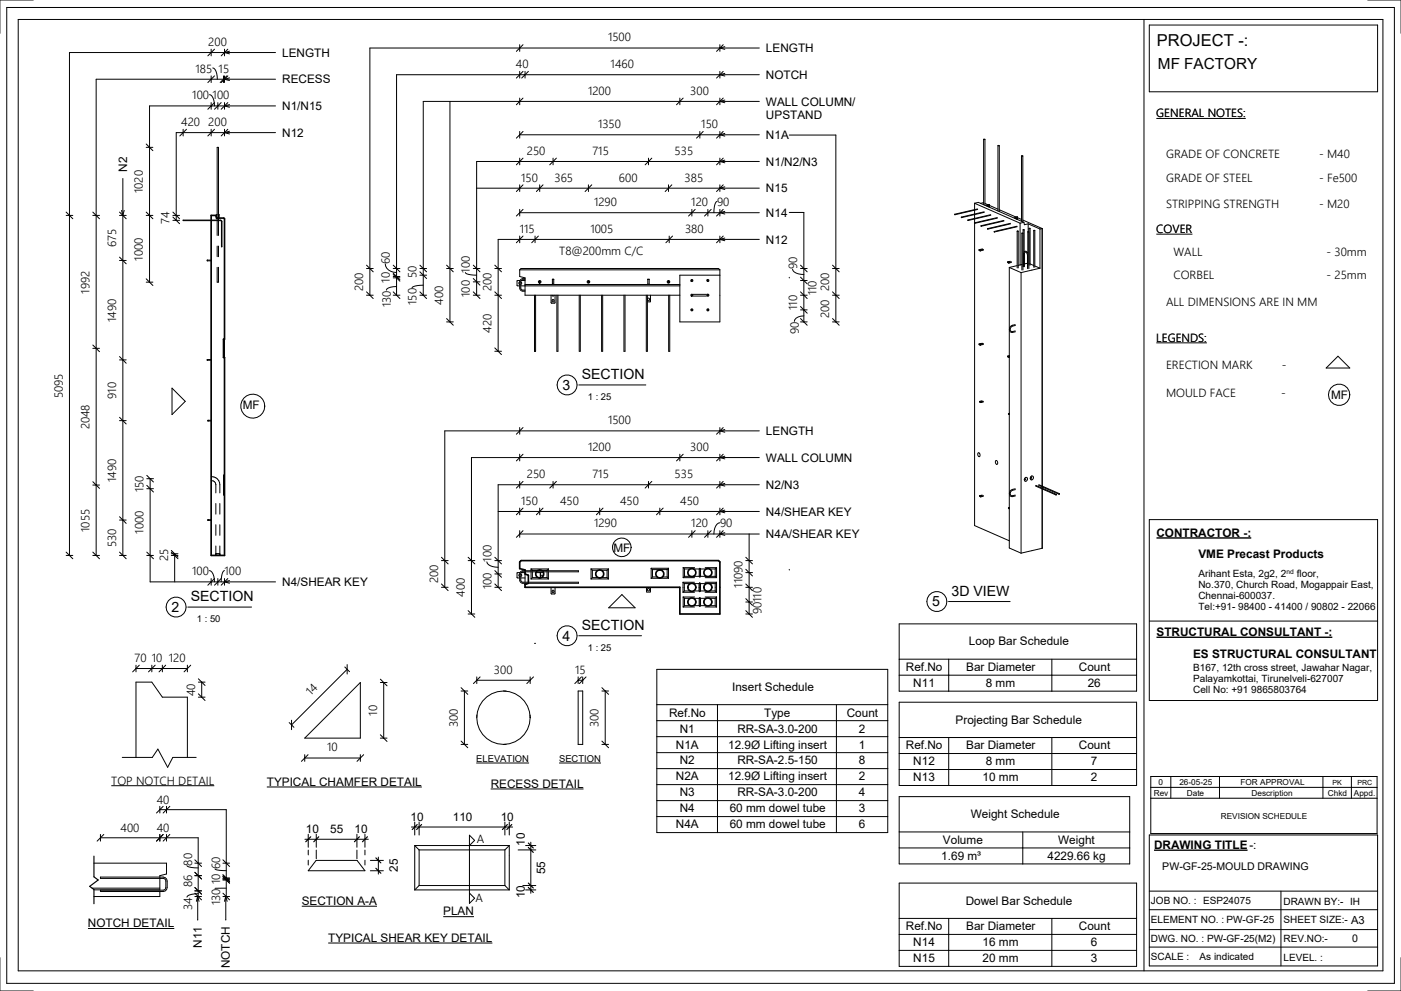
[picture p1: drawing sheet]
<svg xmlns="http://www.w3.org/2000/svg" width="420mm" height="297mm" viewBox="0 0 420 297" stroke-linecap="round" stroke-linejoin="round" font-family="sans-serif">
<g fill="none" stroke="#000" stroke-width=".3">
<path d="M2 2.2h416.1v292.6h-416.1zM5.5 5.8h409.2v285.3h-409.2zM10 0h-10v10M63.3 14.7v2.1M64.3 14.7l-2 2.1M67.3 14.7v2.1M68.3 14.7l-2 2.1M68.8 15.3l-1.5 .4 1.5 .5M82.6 15.7h-61.8v150.8M155.8 13.4v2M156.8 13.4l-2 2M215.8 13.4v2"/>
<path d="M216.8 13.4l-2 2M217.3 14l-1.5 .4 1.5 .4M227.7 14.4h-116.8v74.1M343 5.8v285.3M344.6 7.5h68.5v20h-68.5zM410.1 0h10v10M54.9 38.8v2M55.9 38.8l-2 2M62.8 28.4a3.1 3.1 0 0 1 1.5 3.4M63.3 22.8v2M63.3 30.8v2M63.3 38.8v2"/>
<path d="M63.8 20.4a3.2 3.2 0 0 1 1.4 3.4M64.3 38.8l-2 2M64.3 30.8l-2 2M64.3 22.8l-2 2M65.3 30.8v2M66.3 30.8l-2 2M67 22.8v2M67.3 22.8v2M67.3 30.8v2M67.3 38.8v2M68 22.8l-2 2M68.3 38.8l-2 2"/>
<path d="M68.3 30.8l-2 2M68.3 22.8l-2 2M68.8 39.4l-1.5 .4 1.5 .4M68.8 23.4l-1.5 .4 1.5 .4M68.8 31.4l-1.5 .4 1.5 .4M82.6 23.8h-53.8v142.7M82.6 31.8h-37.8v52.8M82.6 39.8h-29.8v26.3M134.9 30.4v66.1M155.8 21.4v2M155.8 29.4v2M155.8 39.4v2"/>
<path d="M156.8 29.4l-2 2M156.8 39.4l-2 2M156.8 21.4l-2 2M157.4 21.4v2M158.4 21.4l-2 2M203.8 29.4v2M204.8 29.4l-2 2M209.8 39.4v2M210.8 39.4l-2 2M215.8 21.4v2M215.8 29.4v2M215.8 39.4v2"/>
<path d="M216.8 29.4l-2 2M216.8 39.4l-2 2M216.8 21.4l-2 2M217.3 30l-1.5 .4 1.5 .4M217.3 22l-1.5 .4 1.5 .4M227.7 30.4h-100.8v58.1M227.7 22.4h-108.8v66.1M36.8 53.5v113M43.8 44.2h2M43.8 43.2l2 2M155.8 47.4v2M155.8 55.4v2"/>
<path d="M156.8 55.4l-2 2M156.8 47.4l-2 2M161.8 55.4v2M162.8 55.4l-2 2M165.8 47.4v2M166.8 47.4l-2 2M176.4 55.4v2M177.4 55.4l-2 2M194.4 47.4v2M195.4 47.4l-2 2M200.4 55.4v2M201.4 55.4l-2 2"/>
<path d="M215.8 47.4v2M215.8 55.4v2M216.8 55.4l-2 2M216.8 47.4l-2 2M217.3 56l-1.5 .4 1.5 .4M217.3 48l-1.5 .4 1.5 .4M217.3 40l-1.5 .4 1.5 .4M227.7 48.4h-84.8v40.1M227.7 56.4h-84.8M227.7 40.4h-71.9M236.7 40.5h13.9v56M294.9 41.8v19.6"/>
<path d="M295.3 41.8v19.7M299.2 43.7v19.5M299.6 43.7v19.7M306.3 46.8v19.5M306.7 46.8v19.7M19.8 64.6h2M19.8 63.6l2 2M27.8 64.6h2M27.8 63.6l2 2M35.8 64.6h2M35.8 77.1l2 2M35.8 78.1h2"/>
<path d="M35.8 63.6l2 2M36.4 63.1l.4 1.5 .4-1.5M43.8 64.6h2M43.8 63.6l2 2M51.8 65.1l2 2M51.8 66.1h2M51.8 63.6l2 2M51.8 64.6h2M54.9 66h11.4l.3 .5v7.5h-.2v-7.5l-.2-.3-11.3-.1zM62.2 78v.2M63.3 78h-1.2v.2h1.2M65.1 66v-21.8h.4v21.8"/>
<path d="M65.1 66.1v4.5M65.1 73.8v3.2M65.1 64.3l-.2 .1v1M65.5 66.1v4.5M65.5 73.8v3.2M65.5 64.3l.2 .1v1M109.9 79.5l2 2M115.5 79.1a3.1 3.1 0 0 0 3.4 2.6M117.9 79.5l2 2M125.9 79.5l2 2M133.9 79.5l2 2M141.9 79.5l2 2"/>
<path d="M148.4 79.5l2 2M155.8 62.8v2M155.8 70.8v2M156.8 70.8l-2 2M156.8 62.8l-2 2M160.4 70.8v2M161.4 70.8l-2 2M200.7 70.8v2M201.7 70.8l-2 2M207.4 62.8v2M208.4 62.8l-2 2M212.2 62.8v2"/>
<path d="M213.2 62.8l-2 2M215 60.4a3.8 3.8 0 0 0-1 3.4M215.8 62.8v2M215.8 70.8v2M216.8 70.8l-2 2M216.8 62.8l-2 2M217.3 71.4l-1.5 .4 1.5 .4M217.3 63.4l-1.5 .4 1.5 .4M227.7 71.8h-78.3v33.5M227.7 63.8h-71.9M236.7 63.7h4.3v32.8M240 79.5l2 2"/>
<path d="M249.6 79.5l2 2M286.3 64.2v.2zM288.2 65.1l.1 .1M288.3 65.2h-.1M290.2 66v.1M292.2 66.9h.1M292.2 60.9v2M292.2 63v1.2M292.2 64.3v1.2M292.2 60.9l13.7 6M292.2 60.9l1.1-.2 13.7 5.9M292.3 66.9l-.1 90.7 10.4 4.5"/>
<path d="M293.1 62.6l-6.8 1.6M293.1 62.8l-6.8 1.6M293.6 74.9l.3 .3M293.6 74.9l.3 .1M293.8 74.9h.4zM293.9 75v.2M294 75v.2M294 75h-.1M294 75.2h-.1M294.2 67.7v.1zM294.5 74.6l-.9 .3M294.6 74.7l.2 .1"/>
<path d="M294.9 74.8l-.9 .2M294.9 75l-.9 .2M294.9 60.8l-.9 .2M295.1 63.5l-6.8 1.6M295.1 63.7l-6.8 1.5M295.3 61l.9 .4M295.9 61.5v.3M295.9 61.5l.1 .1M296 61.4l-.1 .1M296 61.4l.1 .1M296 61.6v.2M296.1 61.5l-.1 .1"/>
<path d="M296.1 68.6v.1M296.2 61.9l.2-.2 .1 .3M296.2 61.9h.1M296.4 61.7l-.1 .3M296.6 61.4l.1 .7M296.6 61.4l-.5 .1M296.6 61.4h-.6M296.7 61.6l2.5 1.1M297.1 64.4l-6.9 1.5M297.1 64.5l-6.8 1.6M298.1 69.4l.1 .2zM299 65.2l-6.8 1.6v-1.1"/>
<path d="M299.1 65.4l-6.9 1.6M299.6 62.9l5 2.2M301 66.1l-6.8 1.6M301 66.2l-6.8 1.6M302.1 78.5l.3 .3M302.1 78.5l.3 .2M302.4 78.7v.1M302.5 78.7v.1M302.5 78.7h-.1M302.5 78.8h-.1M302.7 78.6l-.3-.1 .2 .1M302.9 78.3l-.8 .2"/>
<path d="M303 67l-6.9 1.5M303 67.1l-6.8 1.6M303.3 78.5l-.8 .2M303.3 78.7l-.8 .1M304.3 65.2v.3M304.3 65.2l.2 .1M304.4 65.1l.1 .1M304.4 65.1l-.1 .1M304.5 65.3v.2M304.5 65.2v.1M304.6 65.6l.2-.2 .1 .3M304.6 65.6h.1"/>
<path d="M304.8 65.4v.3M304.9 67.8l-6.8 1.6M305 68l-6.9 1.6M305 69.3v11M305 79.6l-2.4 .6M305.1 65l-.7 .1M305.1 65v.8M305.1 65l-.6 .2M305.1 65.3l1.2 .5M305.3 69.3v11M305.9 66.9v12.5M306.4 69.9v11"/>
<path d="M306.4 79.3l-1.1 .3M306.7 66l5.8 2.5M306.8 68.9l-.1 12M306.8 79.2h-.1M307 66.6l-1.1 .3M307 66.6l.2 .8 1.1-.3M307.1 68.9v6.7M307.2 80v-3.9l.2-.5 .4 .1 .2 .6 .1 4.2M308.1 78.9l-.9 .2M308.2 69.5v11M308.2 75.9a.67 .67 0 0 0-1-.5l-.3 .8v3.8M308.3 67.1l3.5 1.6"/>
<path d="M308.3 67.1v2.4M308.5 79h.1M308.5 69.5v11M308.5 68.5v11M308.9 79.1l1.1 .5M308.9 68.5v11M310 69.1v11M310.3 79.7l1.5 .7M310.3 69.1v11M311.8 68.7v11.7M312.5 68.5v77.2M312.5 68.5l-.7 .2"/>
<path d="M312.5 68.5v77.3M43.8 84.6h2M43.8 83.6l2 2M65.1 80.1v4.5h.4v-4.5M109.9 80.5h2M109.9 88.5h2M109.9 87.5l2 2M117.9 80.5h2M117.9 88.5h2M117.9 87.5l2 2M117.9 81.9l2 2M117.9 82.9h2"/>
<path d="M117.9 82.3l2 2M117.9 83.3h2M118.9 85.9a3.4 3.4 0 0 0-3.1 1.1M125.9 80.5h2M125.9 88.5h2M125.9 82.5h2M125.9 87.5l2 2M125.9 81.5l2 2M126.9 85.5l-1.7 .1a1.92 1.92 0 0 0-1.7 .7M133.9 80.5h2M133.9 96.5h2M133.9 95.5l2 2"/>
<path d="M139.5 81.7a4.3 4.3 0 0 0 3.4 .8M141.9 80.5h2M141.9 88.5h2M141.9 83.5l2 2M141.9 84.5h2M141.9 87.5l2 2M148.4 80.5h2M148.4 88.5h2M148.4 87.5l2 2M155.8 84.6l-.2 .3 .2 .3M155.8 80.9v2l1.6 .4v5.2h46.4M155.8 80.9h60"/>
<path d="M155.8 80.9l.4-.4h59.2l.4 .4M155.9 84.1l-.9 .1v1.4l.8 .1M156.1 84.5l.3 .4-.3 .4M156.1 85.7h47.7M156.3 84.1h1.1M157.4 83.9h-.9l-.4 .6 .1 2.2 .4 .3h.8M157.4 83.5l-1.1 .2-.5 .8 .2 2.3 .5 .5h.9M157.4 85.3h46.4M160.3 88.5v16.8h.3v-16.8M165.2 88.5l.1 2.4h1l.1-.2v-2.2M165.5 88.5l.3 .3 .3-.3M165.6 85.3v-1.6h.4v1.6"/>
<path d="M165.6 83.8h.4M165.6 85.2h.4M167 88.5v16.8h.3v-16.8M173.7 88.5v16.8h.3v-16.8M180.4 88.5v16.8h.3v-16.8M187.1 88.5v16.8h.3v-16.8M193.8 88.5v16.8h.3v-16.8M194.2 89.6l.2-.2 .3 .2-.1 .5-.4-.2M194.2 85.3v-1.6h.4v1.6M194.2 83.8h.4M194.2 85.2h.4M195 88.5v1.8l-.1 .2h-.8"/>
<path d="M200.5 88.5v16.8h.3v-16.8M207.3 83.8l.4 .2v.3h-.5zM207.3 88.2h.3l.1 .5h-.5zM207.3 92.6l.5 .2-.1 .3h-.5zM207.8 88.8h4M207.8 88.2h4M212 92.7h.5l.1 .3-.5 .2zM212 88.3h.5l-.1 .5h-.3zM212 83.9l.3-.1 .3 .4-.5 .2zM215.8 80.9v15.6h-12v-14h12M236.7 83.1v.2M237.6 80.7a3.1 3.1 0 0 0 3.4 1.6"/>
<path d="M240 80.5h2M240 88.5h2M240 96.5h2M240 84.1h2M240 83.1l2 2M240 87.5l2 2M240 91.9l2 2M240 92.9h2M240 95.5l2 2M241 94.7a2.69 2.69 0 0 0-2.8 1.6M249.6 80.5h2M249.6 88.5h2"/>
<path d="M249.6 96.5h2M249.6 87.5l2 2M249.6 95.5l2 2M302.6 80.2v84.1l3.6 1.5M302.6 80.2l3.6 1.5M304.4 97.3a1.58 1.58 0 0 0-1.8 1.4 .81 .81 0 0 0 1 1l.9-.2M304.5 97.6a1.51 1.51 0 0 0-1.5 .7 .69 .69 0 0 0-.1 .7 .69 .69 0 0 0 .7 .4l.8-.2M306.2 81.7v84.1M311.8 80.4l-5.6 1.3M27.8 103.4l2 2M27.8 104.4h2M35.8 106.9l2 2"/>
<path d="M35.8 107.9h2M51.6 116.4l3.9 3.9-3.9 4zM62.2 107.8v.2M63.3 107.8h-1.2v.2h1.2M67 101.7v.3M67 106.8v.4M67.3 101.7v5.5M148.4 105.3h2M148.4 104.3l2 2M293.6 103.1l.3 .2M293.6 103.1l.3 .4M293.8 103.1h.4z"/>
<path d="M293.9 103.3v.2M294 103.3v.2M294 103.3h-.1M294 103.5h-.1M294.5 102.9l-.9 .2M294.6 102.9l.2 .1M294.9 103.1l-.9 .2M294.9 103.2l-.9 .3M302.1 106.8l.3 .1M302.1 106.8l.3 .3M302.4 106.9v.2M302.5 106.9h-.1"/>
<path d="M302.5 107.1h-.1M302.5 106.9v.2M302.6 106.7l-.2 .1h.2M302.6 106.9h-.1M302.6 106.7l-.5 .1M302.6 107.1h-.1M401.2 106.8l3.5 3.5h-7.1zM35.8 125.1l2 2M35.8 126.1h2M62.4 126v.2M63.3 126h-1v.2h1M155.8 128.2v2"/>
<path d="M155.8 136.2v2M156.8 136.2l-2 2M156.8 128.2l-2 2M203.8 136.2v2M204.8 136.2l-2 2M215.8 128.2v2M215.8 136.2v2M216.8 136.2l-2 2M216.8 128.2l-2 2M217.3 136.8l-1.5 .4 1.5 .4M217.3 128.8l-1.5 .4 1.5 .4M227.7 137.2h-86.3v46.9"/>
<path d="M227.7 129.2h-94.3v46.9M293.3 135.8a.56 .56 0 0 1 .5 .4 .56 .56 0 0 1-.3 .7l-.3-.6zM293.6 136h.1M293.7 120.4l.3 .3M293.7 120.4l.3 .1M294 120.5v.2M294.1 120.7h-.1M294.1 120.5h-.1M294.1 120.5v.2M294.3 120.4h-.3h.2M294.5 120.2l-.8 .2M294.9 120.5l-.8 .2"/>
<path d="M294.9 120.3l-.8 .2M298.5 138.1a.56 .56 0 0 1 .6 .5 .56 .56 0 0 1-.3 .6l-.3-.6zM302.4 124l.2 .3M302.4 124l.2 .1M302.4 124h.1M302.6 123.9l-.2 .1M27.8 144.4l2 2M27.8 145.4h2M35.8 154.9l2 2M35.8 155.9h2M44 145.5l2 2M44 146.5h2"/>
<path d="M44 142.5l2 2M44 143.5h2M45 143.5v30.9h37.6M62.4 155.8v.2M63.3 144.1a1.22 1.22 0 0 1 1.4 1.2v2.5M63.3 142.9h.2a2.4 2.4 0 0 1 2.4 2.4v2.5M63.3 155.8h-1v.2h1M64.7 151v3.1M64.7 157.3v3.2M65.9 151v3.1M65.9 157.3v3.2M67.3 142.4h-.3v6h.3"/>
<path d="M149.4 153.3h6.4M155.8 144.3v2M155.8 152.3v2M155.8 159.1v2M155.8 153.3h60M156.8 152.3l-2 2M156.8 144.3l-2 2M156.8 159.1l-2 2M161.8 152.3v2M162.8 152.3l-2 2M165.8 144.3v2M166.8 144.3l-2 2"/>
<path d="M179.8 152.3v2M180.8 152.3l-2 2M194.4 144.3v2M195.4 144.3l-2 2M197.8 152.3v2M198.8 152.3l-2 2M207.4 159.1v2M208.4 159.1l-2 2M212.2 159.1v2M213.2 159.1l-2 2M215.8 153.3h11.9M215.8 153.3l1.5 .4"/>
<path d="M215.8 144.3v2M215.8 152.3v2M215.8 159.1v2M215.9 156.7a2.99 2.99 0 0 0-1.9 3.4M216.8 152.3l-2 2M216.8 144.3l-2 2M216.8 159.1l-2 2M217.3 152.9l-1.5 .4M217.3 144.9l-1.5 .4 1.5 .4M217.3 159.7l-1.5 .4 1.5 .4M227.7 145.3h-78.3v30.8M293.7 148.6l.3 .3"/>
<path d="M293.7 148.6l.3 .2M294 148.6h.4zM294 148.8v.1M294.1 148.7v.2M294.1 148.9h-.1M294.1 148.7l-.1 .1M294.5 148.4l-.8 .2M294.9 148.8l-.8 .1M294.9 148.6l-.8 .1M302.4 152.3l.2 .3M302.4 152.3l.2 .1M302.4 152.2v.1"/>
<path d="M302.6 152.2h-.2M304.4 146.5a1.58 1.58 0 0 0-1.8 1.5 .81 .81 0 0 0 1 .9l.9-.2M304.5 146.8a1.51 1.51 0 0 0-1.5 .7 .69 .69 0 0 0-.1 .7 .69 .69 0 0 0 .7 .4l.8-.2M307.4 143.3a.49 .49 0 0 1 .6 .2 .49 .49 0 0 1-.2 .6 .49 .49 0 0 1-.7-.3zM307.6 143.5l-.5 .1M307.6 143.7l-.5 .1M309 143.2h.1M309.1 143l-.1 .1M309.2 143.2l-.3 .1M309.2 143.1v.1M309.4 143.3l-.5 .1M309.4 143.2h-.3"/>
<path d="M309.4 142.7a.57 .57 0 0 0-.5 .6 .57 .57 0 0 0 .5 .5M309.4 142.7a.57 .57 0 0 1 .5 .6 .57 .57 0 0 1-.5 .5M309.4 143.8h.1M309.4 142.7h.1M310.5 145.7l6.1 2.7M310.6 145.5l6.1 2.7M311.4 145.5l6.2 2.7M311.5 145.3l6.1 2.7M312.5 145.9v.4M312.5 146.6v17.8M312.5 146v.4M344.6 155.8h68.5v54.2h-68.5z"/>
<path d="M19.8 166.5h2M19.8 165.5l2 2M27.8 166.5h2M27.8 165.5l2 2M35.8 165.5l2 2M35.8 166.5h2M44 166.5h2M44 165.5l2 2M51.4 166h2M51.4 166.5h2M51.4 165.5l2 2M51.4 165l2 2"/>
<path d="M52.4 166v8.4M62.8 171.1a3.1 3.1 0 0 1 1.5 3.3M63.3 173.4v2M64.3 173.4l-2 2M64.6 166.5l.2-.5h1.1l.2 .5M64.7 163.7v2.4M65.3 173.4v2M65.9 166.1h.1M65.9 163.7v2.4M66.3 173.4l-2 2M67.3 171.1a3.7 3.7 0 0 0-1 3.3M67.3 173.4v2"/>
<path d="M68.3 173.4l-2 2M68.8 174l-1.5 .4 1.5 .4M132.4 168.1h2M132.4 175.1l2 2M132.4 167.1l2 2M132.4 176.1h2M140.4 167.1l2 2M140.4 168.1h2M146 168.5a3.1 3.1 0 0 0 3.4 1.6M148.4 175.1l2 2M148.4 168.1h2M148.4 176.1h2"/>
<path d="M148.4 167.1l2 2M148.4 171.1l2 2M148.4 172.1h2M155.8 172.1l-.2 .4 .2 .3M155.8 160.1h71.9M155.9 171.7l-.9 .1v1.4l.8 .1M156.1 171.4l.7-.3h16.6v.3h-16.6l-.5 .2-.2 .5 .1 2 .4 .4h16.8v.4l-16.9-.1-.4-.2-.3-.7v-1.8zM156.1 172.1l.3 .4-.3 .3M156.1 173.3h1.3M156.3 171.7h1.1M157.4 172.1v2.4M157.4 174.9v.4"/>
<path d="M159.2 170.6h5.2M159.2 170.6v.5M159.2 171.4v2.2M159.2 173.6h5.2M159.2 170.6l.4 .4M159.6 173.2h1.7M159.6 171h1.7M159.6 171v.1M159.6 171.4v1.8M159.6 173.2l-.4 .4M160.7 171.7h2.3M162 172.5h1"/>
<path d="M162 171.7v1.5M162.3 173.2h1.7M162.3 171h1.7M164 173.2l.4 .4M164 171v.1M164 171.4v1.8M164.4 170.6v.5M164.4 171.4v2.2M164.4 170.6l-.4 .4M165.2 176.1l.1 2h1l.1-2M177.2 170.6h5.2M177.2 173.6h5.2"/>
<path d="M177.2 170.6v3M177.2 170.6l.4 .4M177.6 173.2h1.7M177.6 171h1.7M177.6 171v2.2M177.6 173.2l-.4 .4M180.3 173.2h1.7M180.3 171h1.7M182 173.2l.4 .4M182 171v2.2M182.4 170.6v3M182.4 170.6l-.4 .4"/>
<path d="M193.8 176.1l.1 1.4h1l.1-1.4M195.2 170.4h5.2M195.2 170.4v3M195.2 173.4h5.2M195.2 170.4l.4 .4M195.6 170.8h4.4M195.6 170.8v2.2M195.6 173l-.4 .4M195.6 173h1.4M198.6 173h1.4M200 173l.4 .4M200 170.8v2.2"/>
<path d="M200.4 170.4v3M200.4 170.4l-.4 .4M204.8 174.6h3.4M204.8 174.6v3M204.8 174.6l.4 .4M204.8 177.6h3.4M204.8 179v3M204.8 179h3.5M204.8 179l.4 .4M204.8 170.2h3.5M204.8 170.2v3M204.8 173.2h3.5"/>
<path d="M204.8 170.2l.4 .4M205.2 175v2.2M205.2 175h1.8M205.2 177.2l-.4 .4M205.2 177.2h1.7M205.2 179.4v2.2M205.2 179.4h1.8M205.2 170.6h1.7M205.2 170.6v2.2M205.2 172.8l-.4 .4M205.2 172.8h1.8M207.9 175h1.7"/>
<path d="M207.9 172.8h1.7M207.9 179.4h1.7M208 177.2h1.6M208 170.6h1.6M209.6 175v2.2M209.6 177.2l.2 .2M209.6 179.4v2.2M209.6 172.8l.2 .2M209.6 170.6v2.2M209.8 174.7v2.7M209.8 174.7l.2 .3M209.8 174.7l-.2 .3"/>
<path d="M209.8 179.2v2.6M209.8 179.2l.2 .2M209.8 179.2l-.2 .2M209.8 170.4v2.6M209.8 170.4l.2 .2M209.8 170.4l-.2 .2M210 175v2.2M210 179.4v2.2M210 175h1.8M210 177.2l-.2 .2M210 177.2h1.7M210 179.4h1.8"/>
<path d="M210 170.6v2.2M210 170.6h1.7M210 172.8h1.8M210 172.8l-.2 .2M211.4 174.6h3.4M211.4 177.6h3.4M211.4 179h3.4M211.4 170.2h3.5M211.4 173.2h3.5M212.7 175h1.7M212.7 172.8h1.8M212.7 179.4h1.7"/>
<path d="M212.8 177.2h1.6M212.8 170.6h1.7M214.4 175v2.2M214.4 179.4v2.2M214.4 177.2l.4 .4M214.5 170.6v2.2M214.5 172.8l.4 .4M214.8 174.6v3M214.8 179v3M214.8 174.6l-.4 .4M214.8 179l-.4 .4M214.9 170.2v3"/>
<path d="M214.9 170.2l-.4 .4M223.6 171.7h2M223.6 168.1h2M223.6 176.1h2M223.6 167.1l2 2M223.6 170.7l2 2M223.6 175.1l2 2M223.6 179.5l2 2M224.6 160.1v24M236.7 170.7v.2M312.5 164.4l-6.3 1.4M40.8 199.4v2"/>
<path d="M41.8 199.4l-2 2M45.5 199.4v2M46.5 199.4l-2 2M48.7 199.4v2M49.7 199.4l-2 2M56.2 199.4v2M57.2 199.4l-2 2M103.4 200l1.4 1.4M104.1 199.2v2.9M140.4 183.1l2 2M140.4 184.1h2M160.3 192.9h.3"/>
<path d="M182.5 182.2l4-3.9 3.9 3.9zM204.8 182h3.5M205.2 181.6l-.4 .4M205.2 181.6h1.8M207.9 181.6h1.7M209.6 181.6l.2 .2M210 181.6h1.8M210 181.6l-.2 .2M211.4 182h3.4M212.7 181.6h1.7M214.4 181.6l.4 .4M223.6 184.1h2"/>
<path d="M223.6 180.5h2M223.6 183.1l2 2M344.6 186.2h68.5M40.8 200.4h15.4M59.5 204.5h2M59.5 209h2M59.5 203.5l2 2M59.5 208l2 2M60.5 204.5v4.5M86.7 216.6l1.4 1.4M87.4 215.9v2.8M104.1 200.7l-16.7 16.6"/>
<path d="M114 203.6l2 2M114 204.6h2M115 204.6v16.7M143 214.4v.8M151 207.2h.8M159 214.4v.8M173.4 207.2h1.3v16h-1.3zM33.4 235.5h30.8M36.7 227.1h9l1.6-2.5 3 5.4 1.5-2.9h7M40.8 227.1v-22.6h4.7l3.2 4.5h7.5v18.1M80 235.9h46.5M91.4 221.3l16.6-16.7v16.7z"/>
<path d="M91.4 227.2h16.6M91.4 226.2v2M92.4 226.2l-2 2M108 226.2v2M109 226.2l-2 2M114 221.3h2M114 220.3l2 2M151 223.2h.8M28.2 258.8h21.7v3.2l-2 .5v4.4M30.1 251.2h29.3v17.6M30.1 250.2v2M31.1 250.2l-2 2"/>
<path d="M47.9 242.7h19.9v26.1M47.9 241.7v2M47.9 250.2v2M48.9 241.7l-2 2M48.9 250.2l-2 2M49.9 241.7v2M49.9 250.2v2M50.9 241.7l-2 2M50.9 250.2l-2 2M56 259.5a2.97 2.97 0 0 0 2.4 .7h1M58.4 258.8h2M58.4 257.8l2 2"/>
<path d="M66.8 257.8l2 2M66.8 258.8h2M92.4 254.9v1.4M92.4 257.9v1.4M94.8 257.9h12.3l2.3 3.1h-17zM94.8 254.9v2.5M107 254.9v2.5M109.4 254.9v1.4M109.4 257.9v1.4M124.4 253.5h28.3M124.4 253.5v13.3M124.4 253.5l1.3 1.3"/>
<path d="M125.7 254.8h25.7M125.7 254.8v10.7M140.8 253.5l1.5-1.6-1.5-1.5v20.4l1.5-1.5-1.5-1.6M151.4 254.8v10.7M152.7 253.5v13.3M152.7 253.5l-1.3 1.3M344.6 250.3h68.5v39.3h-68.5zM26.4 278.4h25.9M27.6 266.3h20.3M28.2 266.8h19.7M30.1 262.9h18.8l.6 .2 .5 .4 .1 2.6-.1 .6-.5 .4-.6 .2h-18.8v-.4h18.8l.7-.4 .1-.4-.1-2.4-.7-.4h-18.8zM47.9 267.3v1.5h-19.7"/>
<path d="M58.4 268.8h2M58.4 267.8l2 2M58.4 262.5h2M58.4 261.5l2 2M58.4 267.1h2M58.4 266.1l2 2M59.3 268.7v7.1M59.3 268.7l-.4 1.5M59.3 268.7l.4 1.5M59.4 267.9a4.1 4.1 0 0 0-3.4 1.1M64.5 260.5l.6 .3 2.7 .2M66.8 268.8h2"/>
<path d="M66.8 267.8l2 2M66.8 263.3h2M66.8 262.3l2 2M66.8 263.8h2M66.8 262.8l2 2M67.7 268.7v7.1M67.7 268.7l-.4 1.5M67.7 268.7l.4 1.5M67.8 266.3h-3.3M124.4 266.8h28.3M125.7 265.5h25.7M125.7 265.5l-1.3 1.3"/>
<path d="M151.4 265.5l1.3 1.3M344.6 272.7h68.5M344.6 267.2h68.5M344.6 278.7h68.5M384.1 267.2v22.4M0 287.1v10h10M344.6 283.9h68.5M420.1 287.1v10h-10"/>
<circle cx="295.1" cy="41.8" r=".17"/>
<circle cx="299.4" cy="43.7" r=".17"/>
<circle cx="306.4" cy="46.7" r=".17"/>
<circle cx="305.1" cy="69.3" r=".13"/>
<circle cx="306.5" cy="69.9" r=".13"/>
<circle cx="306.9" cy="68.9" r=".13"/>
<circle cx="308.3" cy="69.5" r=".13"/>
<circle cx="308.7" cy="68.5" r=".13"/>
<circle cx="310.1" cy="69.1" r=".13"/>
<circle cx="161.8" cy="84.5" r=".4"/>
<circle cx="165.8" cy="90.2" r=".37"/>
<circle cx="176.4" cy="84.5" r=".4"/>
<circle cx="200.4" cy="84.5" r=".4"/>
<circle cx="401.5" cy="118.4" r="3.2"/>
<circle cx="75.8" cy="121.8" r="3.6"/>
<circle cx="316.7" cy="148.3" r=".09"/>
<circle cx="317.6" cy="148.1" r=".09"/>
<circle cx="165.9" cy="177.3" r=".37"/>
<circle cx="186.4" cy="164.1" r="2.8"/>
<circle cx="194.4" cy="176.8" r=".37"/>
<circle cx="151" cy="215.2" r="8"/>
</g>
<g fill="none" stroke="#000" stroke-width=".5">
<path d="M63.3 64.6h1.4l.2 .8h2.2l.2 .2v36.1h-.3v5.5h.3v59.3h-4zM157.4 171.1v-.2l-1.6-.4v-2l.4-.4h59.2l.4 .4v15.6h-12v-8h-46.4v-.8l1-.4M157.4 171.4v.7l1 .4v2M160.8 171.4a1.19 1.19 0 0 0 1 1.9 1.19 1.19 0 0 0 1-1.9M161.1 171.1a1.2 1.2 0 0 1 1.4 0M206.2 176.1a1.2 1.2 0 0 0 1.2 1.2 1.2 1.2 0 0 0 1.2-1.2M206.2 176.1a1.2 1.2 0 0 1 1.2-1.2 1.2 1.2 0 0 1 1.2 1.2M206.2 176.1h.1M208.6 176.1h.1M211 176.1a1.2 1.2 0 0 0 1.2 1.2 1.2 1.2 0 0 0 1.2-1.2M211 176.1a1.2 1.2 0 0 1 1.2-1.2 1.2 1.2 0 0 1 1.2 1.2M211 176.1h.1"/>
<path d="M213.4 176.1h.1"/>
<circle cx="179.8" cy="172.1" r="1.2"/>
<circle cx="197.8" cy="172.1" r="1.2"/>
<circle cx="207.4" cy="171.7" r="1.2"/>
<circle cx="212.2" cy="171.7" r="1.2"/>
<circle cx="207.4" cy="180.5" r="1.2"/>
<circle cx="212.2" cy="180.5" r="1.2"/>
</g>
<g fill="#000">
<path d="M207.3 92.6l.5 .2-.1 .3h-.5zM207.3 88.2h.3l.1 .5h-.5zM207.3 83.8l.4 .2v.3h-.5zM212 92.7h.5l.1 .3-.5 .2zM212 83.9l.3-.1 .3 .4-.5 .2zM212 88.3h.5l-.1 .5h-.3z"/>
<circle cx="161.8" cy="84.5" r=".4"/>
<circle cx="176.4" cy="84.5" r=".4"/>
<circle cx="200.4" cy="84.5" r=".4"/>
</g>
<path d="M28.2 256.7v6.2l1.2 .9-2.5 1.9 1.3 1v4.2" fill="none" stroke="#000" stroke-width=".35"/>
<g fill="#fff">
<path d="M346.9 9.5h27.5v5.4h-27.5z"/>
<path d="M405.1 273.8h4.1v3.9h-4.1z"/>
<path d="M346.8 187.4h51.8v4.1h-51.8z"/>
<path d="M357.7 193.9h54.2v4.1h-54.2z"/>
<path d="M346 251.2h27.6v4.2h-27.6z"/>
<path d="M373.6 251.2h1v4.2h-1z"/>
<path d="M374.6 251.2h2.2v4.2h-2.2z"/>
<path d="M346.8 157.6h27.9v4.1h-27.9z"/>
<path d="M359.3 164.1h37.3v4.1h-37.3z"/>
<path d="M359.7 285.1h16.3v3.3h-16.3z"/>
<path d="M405.5 279.4h1.7v3.7h-1.7z"/>
<path d="M367.7 274.1h14.3v3.3h-14.3z"/>
<path d="M347.2 16.6h29.6v5.1h-29.6z"/>
<path d="M348.5 258h44.2v3.6h-44.2z"/>
<path d="M361.9 279.8h20.4v3.3h-20.4z"/>
<path d="M404.8 268.8h2.9v3.3h-2.9z"/>
<path d="M360.7 268.5h14.3v3.3h-14.3z"/>
</g>
<path d="M346.8 161.3h28.4M346.8 191h52.7M346 254.9h28.1" fill="none" stroke="#000" stroke-width=".41"/>
<g fill="none" stroke="#000" stroke-width=".3">
<path d="M346.7 35.5h26.8M346.7 70.2h10.8M173.5 115.4h20.1M346.7 102.8h15.2M56.3 182h19.1M173.5 190.6h18.9M269.6 187h71.2v20.2h-71.2zM269.6 197.6h71.2M284.4 180.3h18.5M284.5 197.6v9.6M315.4 197.6v9.6M138.3 207.2h2"/>
<path d="M138.3 206.2l2 2M139.3 207.2v16M143 203.9h16M143 202.9v2M144 202.9l-2 2M159 202.9v2M160 202.9l-2 2M173.4 203.9h1.3M173.4 202.9v2M174.4 202.9l-2 2M174.7 202.9v2M175.7 202.9l-2 2"/>
<path d="M180.5 207.2h2M180.5 206.2l2 2M181.5 207.2v16M196.9 200.7h69.3v48.9h-69.3zM196.9 216.1h69.3M196.9 211.3h69.3M215.1 211.3v38.3M250.8 211.3v38.3M269.6 202.4h71.2M269.6 210.5h71.2v25h-71.2zM138.3 222.2l2 2M138.3 223.2h2"/>
<path d="M142.8 228.7h15.8M147.1 236.5h27.9M167.6 228.7h12.6M180.5 223.2h2M180.5 222.2l2 2M196.9 235.2h69.3M196.9 230.4h69.3M196.9 225.6h69.3M196.9 220.8h69.3M269.6 238.8h69.1v20.2h-69.1zM269.6 230.7h71.2M269.6 225.9h71.2"/>
<path d="M269.6 221.1h71.2M284.5 221.1v14.4M315.4 221.1v14.4M345 232.8h67.9v17.1h-67.9zM345 236h67.9M345 239.3h67.9M351.1 232.8v6.5M365.7 232.8v6.5M396.7 232.8v6.5M405.2 232.8v6.5M91.4 251.6h19M92.4 250.1v3.9"/>
<path d="M94.8 250.1v3.9M107 250.1v3.9M109.4 250.1v3.9M111 257.9h3.9M113.4 256.9v5.1M123.4 247.9h30.3M124.4 246.4v3.9M125.7 246.4v3.9M151.4 246.4v3.9M152.7 246.4v3.9M155.4 254.8h5.3M157.6 253.5h3.1"/>
<path d="M159.2 252.5v15.3M196.9 244.8h69.3M196.9 240h69.3M269.6 254.2h69.1M269.6 249.4h69.1M306.7 249.4v9.6M90.5 271.7h22.5M111 261h3.9M132.9 274.8h9.2M156.8 265.5h3.9M157.6 266.8h3.1M269.6 264.7h71.2v25h-71.2z"/>
<path d="M269.6 275.3h71.2M284.5 275.3v14.4M315.4 275.3v14.4M98.4 282.7h49.2M269.6 284.9h71.2M269.6 280.1h71.2"/>
<circle cx="170" cy="115.4" r="3"/>
<circle cx="52.8" cy="182" r="3"/>
<circle cx="170" cy="190.6" r="3"/>
<circle cx="280.9" cy="180.3" r="3"/>
</g>
<g fill="none" stroke="#000" stroke-width=".35">
<path d="M93.2 250.9l-1.5 1.5M95.6 250.9l-1.5 1.5M107.8 250.9l-1.5 1.5M110.2 250.9l-1.5 1.5M112.7 257.2l1.5 1.5M125.1 247.2l-1.5 1.5M126.4 247.2l-1.5 1.5M152.1 247.2l-1.5 1.5M153.4 247.2l-1.5 1.5M158.4 254.1l1.5 1.5M158.4 252.7l1.5 1.5M112.7 260.3l1.5 1.5"/>
<path d="M158.4 266l1.5 1.5M158.4 264.7l1.5 1.5"/>
</g>
<text font-size="4.9" x="346.9" y="13.9">PROJECT -:</text>
<text font-size="4.6" x="347.2" y="20.7">MF FACTORY</text>
<g font-size="4.2">
<text x="174.4" y="113.7">SECTION</text>
<text x="168.7" y="116.9">3</text>
<text x="285.3" y="178.6">3D VIEW</text>
<text x="51.4" y="183.5">2</text>
<text x="57.2" y="180.3">SECTION</text>
<text x="279.5" y="181.8">5</text>
<text x="174.4" y="188.9">SECTION</text>
<text x="168.7" y="192.1">4</text>
</g>
<g font-size="3.5">
<text x="62.5" y="13.8">200</text>
<text x="84.6" y="17">LENGTH</text>
<text x="182.3" y="12.4">1500</text>
<text x="229.7" y="15.6">LENGTH</text>
<text x="58.6" y="21.8">185</text>
<text x="65.5" y="21.8">15</text>
<text x="154.7" y="20.4">40</text>
<text x="183.1" y="20.4">1460</text>
<text x="229.7" y="23.6">NOTCH</text>
<text x="57.7" y="29.8">100</text>
<text x="63.7" y="29.8">100</text>
<text x="84.6" y="25">RECESS</text>
<text x="176.3" y="28.4">1200</text>
<text x="207" y="28.4">300</text>
<text x="84.6" y="33">N1/N15</text>
<text x="229.7" y="31.7">WALL COLUMN/</text>
<text x="229.7" y="35.6">UPSTAND</text>
<text x="346.7" y="35.2">GENERAL NOTES:</text>
<text x="54.4" y="37.8">420</text>
<text x="62.5" y="37.8">200</text>
<text x="84.6" y="41">N12</text>
<text x="179.3" y="38.4">1350</text>
<text x="210.3" y="38.4">150</text>
<text x="229.7" y="41.7">N1A</text>
<text x="158" y="46.4">250</text>
<text x="177.6" y="46.4">715</text>
<text x="202.3" y="46.4">535</text>
<text x="349.6" y="47.3">GRADE OF CONCRETE</text>
<text x="395.5" y="47.3">- M40</text>
<text x="38.1" y="51.5" transform="rotate(-90 38.1 51.5)">N2</text>
<text x="229.7" y="49.7">N1/N2/N3</text>
<text x="42.8" y="57.9" transform="rotate(-90 42.8 57.9)">1020</text>
<text x="156.3" y="54.4">150</text>
<text x="166.3" y="54.4">365</text>
<text x="185.6" y="54.4">600</text>
<text x="205.3" y="54.4">385</text>
<text x="229.7" y="57.7">N15</text>
<text x="349.6" y="54.6">GRADE OF STEEL</text>
<text x="395.5" y="54.6">- Fe500</text>
<text x="178.1" y="61.8">1290</text>
<text x="207.3" y="61.8">120</text>
<text x="215" y="61.8">90</text>
<text x="229.7" y="65">N14</text>
<text x="349.6" y="62.3">STRIPPING STRENGTH</text>
<text x="395.5" y="62.3">- M20</text>
<text x="50.8" y="67.2" transform="rotate(-90 50.8 67.2)">74</text>
<text x="155.8" y="69.8">115</text>
<text x="177" y="69.8">1005</text>
<text x="205.4" y="69.8">380</text>
<text x="346.7" y="69.9">COVER</text>
<text x="34.8" y="74.1" transform="rotate(-90 34.8 74.1)">675</text>
<text x="167.7" y="76.5">T8@200mm C/C</text>
<text x="229.7" y="73">N12</text>
<text x="351.8" y="76.8">WALL</text>
<text x="397.8" y="76.8">- 30mm</text>
<text x="42.8" y="78.1" transform="rotate(-90 42.8 78.1)">1000</text>
<text x="116.9" y="79.1" transform="rotate(-90 116.9 79.1)">60</text>
<text x="124.9" y="83.4" transform="rotate(-90 124.9 83.4)">50</text>
<text x="140.9" y="81.7" transform="rotate(-90 140.9 81.7)">100</text>
<text x="239" y="80.7" transform="rotate(-90 239 80.7)">90</text>
<text x="351.8" y="83.5">CORBEL</text>
<text x="397.8" y="83.5">- 25mm</text>
<text x="26.8" y="88" transform="rotate(-90 26.8 88)">1992</text>
<text x="108.9" y="87.4" transform="rotate(-90 108.9 87.4)">200</text>
<text x="116.9" y="84.7" transform="rotate(-90 116.9 84.7)">10</text>
<text x="140.9" y="89.1" transform="rotate(-90 140.9 89.1)">100</text>
<text x="147.4" y="87.4" transform="rotate(-90 147.4 87.4)">200</text>
<text x="244.8" y="88.6" transform="rotate(-90 244.8 88.6)">110</text>
<text x="248.6" y="87.4" transform="rotate(-90 248.6 87.4)">200</text>
<text x="117.2" y="92.1" transform="rotate(-90 117.2 92.1)">130</text>
<text x="124.9" y="91.5" transform="rotate(-90 124.9 91.5)">150</text>
<text x="132.9" y="91.4" transform="rotate(-90 132.9 91.4)">400</text>
<text x="239" y="93" transform="rotate(-90 239 93)">110</text>
<text x="248.6" y="95.4" transform="rotate(-90 248.6 95.4)">200</text>
<text x="349.6" y="91.6">ALL DIMENSIONS ARE IN MM</text>
<text x="34.8" y="96.5" transform="rotate(-90 34.8 96.5)">1490</text>
<text x="147.4" y="99.8" transform="rotate(-90 147.4 99.8)">420</text>
<text x="239.6" y="100.2" transform="rotate(-90 239.6 100.2)">90</text>
<text x="346.7" y="102.5">LEGENDS:</text>
<text x="349.6" y="110.8">ERECTION MARK</text>
<text x="384.3" y="110.8">-</text>
<text x="18.8" y="119.4" transform="rotate(-90 18.8 119.4)">5095</text>
<text x="34.8" y="119.6" transform="rotate(-90 34.8 119.6)">910</text>
<text x="349.6" y="119.1">MOULD FACE</text>
<text x="384.2" y="119.1">-</text>
<text x="399.1" y="119.7">MF</text>
<text x="72.8" y="122.7">MF</text>
<text x="26.8" y="128.8" transform="rotate(-90 26.8 128.8)">2048</text>
<text x="182.3" y="127.2">1500</text>
<text x="229.7" y="130.4">LENGTH</text>
<text x="176.3" y="135.2">1200</text>
<text x="207" y="135.2">300</text>
<text x="158" y="143.3">250</text>
<text x="177.6" y="143.3">715</text>
<text x="202.3" y="143.3">535</text>
<text x="229.7" y="138.4">WALL COLUMN</text>
<text x="34.8" y="144.6" transform="rotate(-90 34.8 144.6)">1490</text>
<text x="43" y="147.6" transform="rotate(-90 43 147.6)">150</text>
<text x="229.7" y="146.6">N2/N3</text>
<text x="156.3" y="151.3">150</text>
<text x="167.9" y="151.3">450</text>
<text x="185.9" y="151.3">450</text>
<text x="204" y="151.3">450</text>
<text x="229.7" y="154.6">N4/SHEAR KEY</text>
<text x="26.8" y="159.5" transform="rotate(-90 26.8 159.5)">1055</text>
<text x="43" y="160" transform="rotate(-90 43 160)">1000</text>
<text x="178.1" y="158.1">1290</text>
<text x="207.3" y="158.1">120</text>
<text x="215.9" y="158.1">90</text>
<text x="229.7" y="161.4">N4A/SHEAR KEY</text>
<text x="346.8" y="160.9">CONTRACTOR -:</text>
<text x="34.8" y="164.1" transform="rotate(-90 34.8 164.1)">530</text>
<text x="183.9" y="165.3">MF</text>
<text x="359.3" y="167.3">VME Precast Products</text>
<text x="50.4" y="168.2" transform="rotate(-90 50.4 168.2)">25</text>
<text x="57.6" y="172.4">100</text>
<text x="67.3" y="172.4">100</text>
<text x="147.4" y="168.5" transform="rotate(-90 147.4 168.5)">100</text>
<text x="84.6" y="175.7">N4/SHEAR KEY</text>
<text x="131.4" y="174.9" transform="rotate(-90 131.4 174.9)">200</text>
<text x="139.4" y="178.9" transform="rotate(-90 139.4 178.9)">400</text>
<text x="147.4" y="176.6" transform="rotate(-90 147.4 176.6)">100</text>
<text x="222.6" y="176.2" transform="rotate(-90 222.6 176.2)">11090</text>
<text x="228.3" y="184.2" transform="rotate(-90 228.3 184.2)">90110</text>
<text x="346.8" y="190.7">STRUCTURAL CONSULTANT -:</text>
<text x="290.5" y="193.5">Loop Bar Schedule</text>
<text x="357.7" y="197.1">ES STRUCTURAL CONSULTANT</text>
<text x="40.3" y="198.4">70</text>
<text x="45.5" y="198.4">10</text>
<text x="50.6" y="198.4">120</text>
<text x="148.1" y="201.9">300</text>
<text x="172.4" y="201.9">15</text>
<text x="271.6" y="201.2">Ref.No</text>
<text x="289.7" y="201.2">Bar Diameter</text>
<text x="323.5" y="201.2">Count</text>
<text x="58.5" y="208.7" transform="rotate(-90 58.5 208.7)">40</text>
<text x="93.2" y="208.7" transform="rotate(-45 93.2 208.7)">14</text>
<text x="219.5" y="207.1">Insert Schedule</text>
<text x="273.8" y="206">N11</text>
<text x="295.6" y="206">8 mm</text>
<text x="326.1" y="206">26</text>
<text x="113.1" y="214.6" transform="rotate(-90 113.1 214.6)">10</text>
<text x="200.6" y="214.8">Ref.No</text>
<text x="229.1" y="214.8">Type</text>
<text x="253.9" y="214.8">Count</text>
<text x="137.3" y="218" transform="rotate(-90 137.3 218)">300</text>
<text x="179.5" y="218" transform="rotate(-90 179.5 218)">300</text>
<text x="203.8" y="219.6">N1</text>
<text x="221.1" y="219.6">RR-SA-3.0-200</text>
<text x="257.5" y="219.6">2</text>
<text x="286.5" y="217">Projecting Bar Schedule</text>
<text x="98.1" y="225.3">10</text>
<text x="202.7" y="224.4">N1A</text>
<text x="218.4" y="224.4">12.9Ø Lifting insert</text>
<text x="257.5" y="224.4">1</text>
<text x="271.6" y="224.7">Ref.No</text>
<text x="289.7" y="224.7">Bar Diameter</text>
<text x="323.5" y="224.7">Count</text>
<text x="202.7" y="234">N2A</text>
<text x="203.8" y="229.2">N2</text>
<text x="218.4" y="234">12.9Ø Lifting insert</text>
<text x="221.1" y="229.2">RR-SA-2.5-150</text>
<text x="257.5" y="229.2">8</text>
<text x="257.5" y="234">2</text>
<text x="273.8" y="229.5">N12</text>
<text x="295.6" y="229.5">8 mm</text>
<text x="327.1" y="229.5">7</text>
<text x="33.4" y="235.2">TOP NOTCH DETAIL</text>
<text x="80" y="235.6">TYPICAL CHAMFER DETAIL</text>
<text x="147.1" y="236.1">RECESS DETAIL</text>
<text x="203.8" y="238.8">N3</text>
<text x="221.1" y="238.8">RR-SA-3.0-200</text>
<text x="257.5" y="238.8">4</text>
<text x="273.8" y="234.2">N13</text>
<text x="294.6" y="234.2">10 mm</text>
<text x="327.1" y="234.2">2</text>
<text x="47" y="241.1">40</text>
<text x="203.8" y="243.6">N4</text>
<text x="218.8" y="243.6">60 mm dowel tube</text>
<text x="257.5" y="243.6">3</text>
<text x="291.1" y="245.3">Weight Schedule</text>
<text x="36.2" y="249.3">400</text>
<text x="47" y="249.3">40</text>
<text x="91.7" y="249.9">10</text>
<text x="99" y="249.9">55</text>
<text x="106.3" y="249.9">10</text>
<text x="123.1" y="246.2">10</text>
<text x="135.8" y="246.2">110</text>
<text x="150.1" y="246.2">10</text>
<text x="202.7" y="248.4">N4A</text>
<text x="218.8" y="248.4">60 mm dowel tube</text>
<text x="257.5" y="248.4">6</text>
<text x="143" y="252.7">A</text>
<text x="157.4" y="253.6" transform="rotate(-90 157.4 253.6)">10</text>
<text x="282.2" y="257.8">1.69 m³</text>
<text x="282.7" y="253">Volume</text>
<text x="314.1" y="257.8">4229.66 kg</text>
<text x="317.3" y="253">Weight</text>
<text x="346" y="254.5">DRAWING TITLE</text>
<text x="374.6" y="254.5">-:</text>
<text x="57.6" y="259.5" transform="rotate(-90 57.6 259.5)">80</text>
<text x="66" y="260.5" transform="rotate(-90 66 260.5)">60</text>
<text x="119.3" y="261.4" transform="rotate(-90 119.3 261.4)">25</text>
<text x="163.5" y="262.1" transform="rotate(-90 163.5 262.1)">55</text>
<text x="57.6" y="266.1" transform="rotate(-90 57.6 266.1)">86</text>
<text x="66" y="265.1" transform="rotate(-90 66 265.1)">10</text>
<text x="157.4" y="269.3" transform="rotate(-90 157.4 269.3)">10</text>
<text x="57.6" y="272.8" transform="rotate(-90 57.6 272.8)">34</text>
<text x="66" y="271.5" transform="rotate(-90 66 271.5)">130</text>
<text x="90.5" y="271.3">SECTION A-A</text>
<text x="132.9" y="274.4">PLAN</text>
<text x="142.6" y="270.4">A</text>
<text x="289.6" y="271.2">Dowel Bar Schedule</text>
<text x="26.4" y="278">NOTCH DETAIL</text>
<text x="271.6" y="278.9">Ref.No</text>
<text x="289.7" y="278.9">Bar Diameter</text>
<text x="323.5" y="278.9">Count</text>
<text x="60.5" y="284.2" transform="rotate(-90 60.5 284.2)">N11</text>
<text x="98.4" y="282.3">TYPICAL SHEAR KEY DETAIL</text>
<text x="273.8" y="283.7">N14</text>
<text x="294.6" y="283.7">16 mm</text>
<text x="327.1" y="283.7">6</text>
<text x="69" y="290.3" transform="rotate(-90 69 290.3)">NOTCH</text>
<text x="273.8" y="288.5">N15</text>
<text x="294.6" y="288.5">20 mm</text>
<text x="327.1" y="288.5">3</text>
</g>
<text font-size="3.4" x="405.1" y="276.9">A3</text>
<g font-size="3.2">
<text x="348.5" y="260.9">PW-GF-25-MOULD DRAWING</text>
<text x="405.5" y="282.4">0</text>
</g>
<g font-size="3">
<text x="359.3" y="172.9">Arihant Esta, 2g2, 2</text>
<text x="388.8" y="172.9">floor,</text>
<text x="359.3" y="176.2">No.370, Church Road, Mogappair East,</text>
<text x="359.3" y="179.5">Chennai-600037.</text>
<text x="359.3" y="182.8">Tel:+91- 98400 - 41400 / 90802 - 22066</text>
<text x="357.7" y="201.1">B167, 12th cross street, Jawahar Nagar,</text>
<text x="357.7" y="204.4">Palayamkottai, Tirunelveli-627007</text>
<text x="357.7" y="207.8">Cell No: +91 9865803764</text>
<text x="345.1" y="270.9">JOB NO. :</text>
<text x="360.7" y="271.1">ESP24075</text>
<text x="384.8" y="271.4">DRAWN BY:-</text>
<text x="404.8" y="271.4">IH</text>
<text x="345.1" y="276.8">ELEMENT NO. :</text>
<text x="367.7" y="276.8">PW-GF-25</text>
<text x="384.8" y="276.8">SHEET SIZE:-</text>
<text x="345.1" y="282.4">DWG. NO. :</text>
<text x="345.1" y="287.7">SCALE :</text>
<text x="359.7" y="287.7">As indicated</text>
<text x="361.9" y="282.4">PW-GF-25(M2)</text>
<text x="384.8" y="282.4">REV.NO:-</text>
<text x="384.8" y="288">LEVEL. :</text>
</g>
<g font-size="2.8">
<text x="176.3" y="119.9">1 : 25</text>
<text x="59" y="186.5">1 : 50</text>
<text x="176.3" y="195.1">1 : 25</text>
<text x="142.8" y="228.4">ELEVATION</text>
<text x="167.6" y="228.4">SECTION</text>
</g>
<g font-size="2.5">
<text x="345.9" y="238.6">Rev</text>
<text x="347.4" y="235.3">0</text>
<text x="353.6" y="235.3">26-05-25</text>
<text x="355.9" y="238.6">Date</text>
<text x="372" y="235.3">FOR APPROVAL</text>
<text x="375.3" y="238.6">Description</text>
<text x="398.2" y="238.6">Chkd</text>
<text x="406" y="238.6">Appd.</text>
<text x="366" y="245.4">REVISION SCHEDULE</text>
</g>
<g font-size="2.1">
<text x="399.5" y="235.2">PK</text>
<text x="407" y="235.2">PRC</text>
</g>
<text font-size="2" x="385.7" y="172">nd</text>
</svg>
